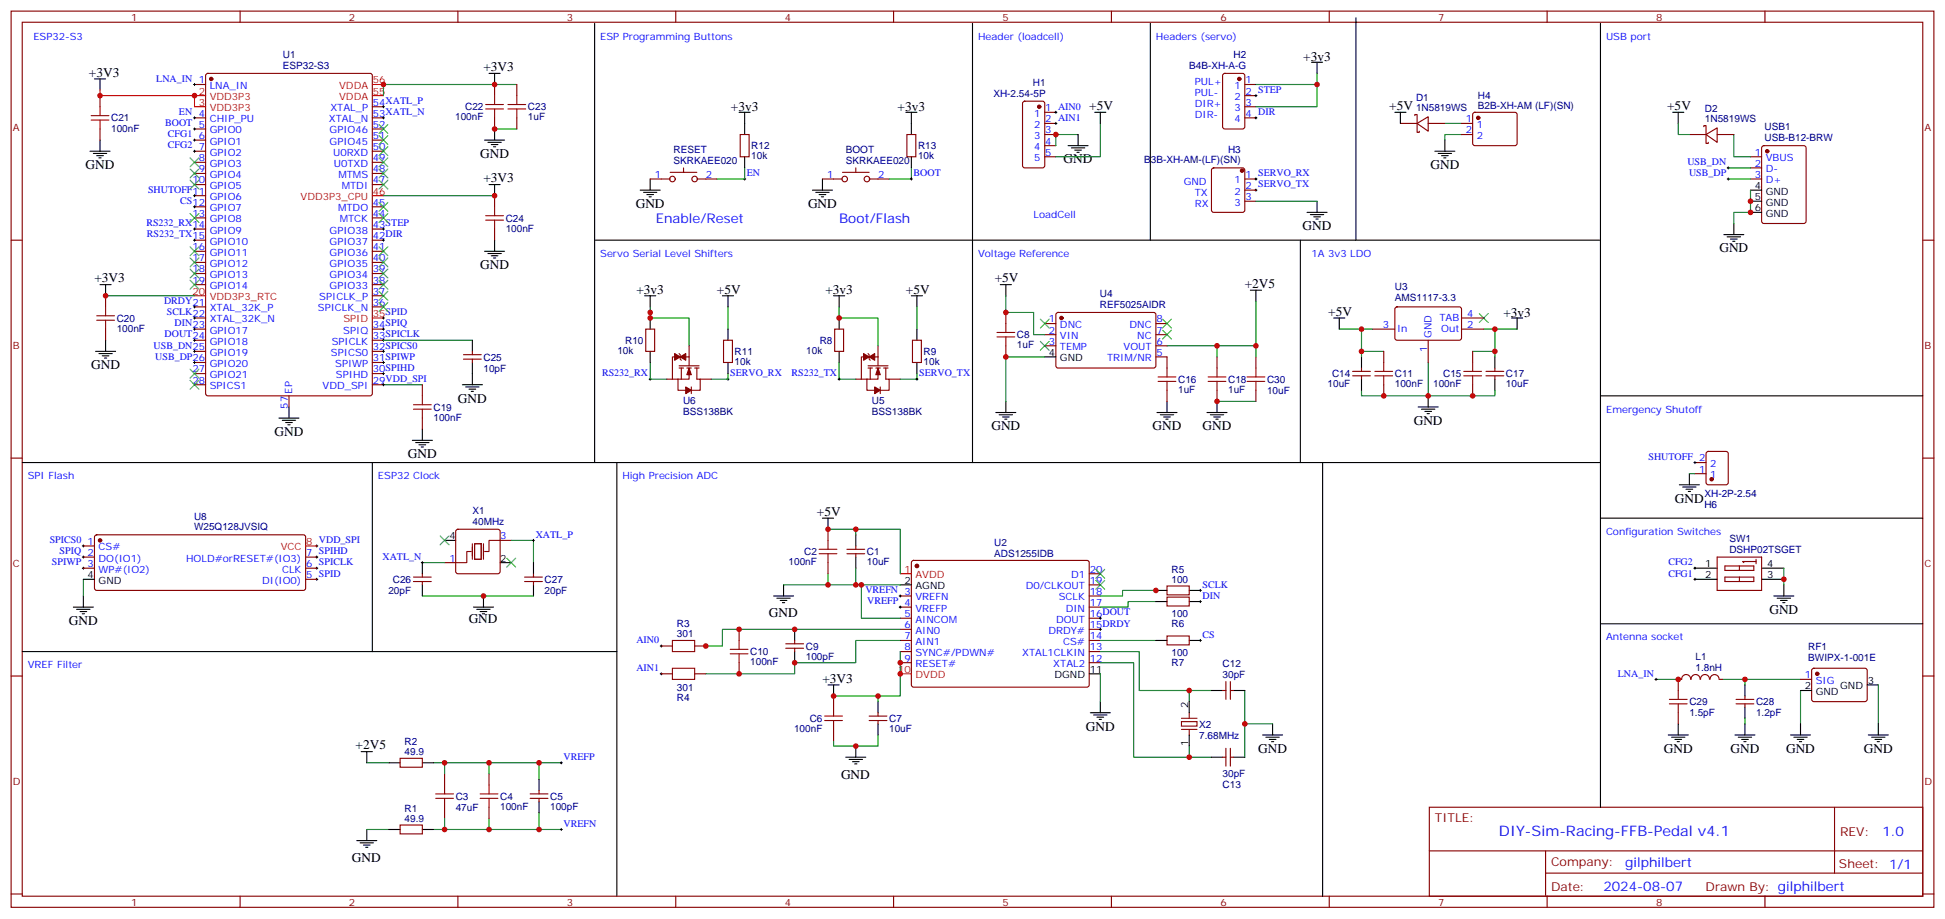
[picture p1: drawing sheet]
<svg xmlns="http://www.w3.org/2000/svg" width="617mm" height="292mm" viewBox="0 0 617 292" stroke-linecap="round" stroke-linejoin="round" font-family="sans-serif">
<g fill="none" stroke="#870000" stroke-width=".35">
<path d="M3.5 3.5h610.3v284.4h-610.3zM7.1 7.1h603.2v277.2h-603.2zM76.2 3.5v3.6M145.3 3.5v3.6M214.5 3.5v3.6M283.6 3.5v3.6M352.8 3.5v3.6M421.9 3.5v3.6M491.1 3.5v3.6M560.2 3.5v3.6M31.7 30.3v3.6M61.7 26.8h3.6"/>
<path d="M61.7 37.4h3.6M65.5 23.5l.5-.2h51.5l.6 .4 .1 101.2-.5 .6-51.7 .1-.7-.5v-101.1zM118.2 37.4h3.5M118.2 33.9h3.5M157 26.8v3.5M157 37.4v3.5M164 26.8v3.5M164 37.4v3.5M324.8 32.3l.5-.2h5.6l.7 .4v20.1l-.5 .6-5.8 .1-.7-.5v-20zM331.6 35.6h3.5M331.6 39.2h3.5M388.3 23.5l.5-.2h5.6l.7 .4v16.5l-.5 .7h-5.8l-.7-.4v-16.5z"/>
<path d="M395.1 26.8h3.5M395.1 37.4h3.5M395.1 33.9h3.5M395.1 30.3h3.5M444.5 39.2h5.3M449.1 36.7v-.4h.7v2.9M449.8 39.2l3.5-2.2v4.6zM449.8 39.2v2.8h.7v-.4M453.3 39.2h5.3M463.9 39.2h3.5M467.7 35.8l.4-.2h12.7l.5 .2 .2 .5v9.5l-.7 .4-12.9-.1-.5-.6v-9.2zM31.7 40.9v3.6"/>
<path d="M61.7 40.9h3.6M61.7 44.5h3.6M61.7 48h3.6M61.7 51.5h3.6M61.7 55h3.6M61.7 58.6h3.6M118.2 40.9h3.5M118.2 44.5h3.5M118.2 48h3.5M118.2 51.5h3.5M118.2 55h3.5M118.2 58.6h3.5"/>
<path d="M206.4 56.8h6.3M212.7 54.7h8.5M217 53.3v1.4M221.2 56.8h6.3M234.9 42.7h2.9v7h-2.9zM261.1 56.8h6.3M267.4 54.7h8.5M271.6 53.3v1.4M275.9 56.8h6.3M287.9 42.7h2.8v7h-2.8zM331.6 42.7h3.5M331.6 46.2h3.5"/>
<path d="M331.6 49.7h3.5M384.8 53.5l.4-.2h9.2l.5 .2 .2 .5v12.7l-.2 .5-.5 .2h-9.2l-.5-.3-.2-.4v-12.7zM395.1 56.8h3.5M463.9 42.7h3.5M536.2 42.7h5.3M540.8 40.2v-.3h.7v2.8M541.5 42.7l3.5-2.1v4.6zM541.5 42.7v2.8h.7v-.3M545 42.7h5.3M555.6 56.8h3.6M555.6 49.7h3.6M555.6 53.3h3.6"/>
<path d="M559.4 46.4l.5-.2h12.7l.6 .4 .1 23.6-.5 .7h-12.9l-.7-.5v-23.5zM3.5 76.2h3.6M61.7 76.2h3.6M61.7 62.1h3.6M61.7 65.6h3.6M61.7 69.1h3.6M61.7 72.7h3.6M61.7 79.7h3.6M118.2 76.2h3.5M118.2 65.6h3.5M118.2 69.1h3.5M118.2 72.7h3.5"/>
<path d="M118.2 79.7h3.5M157 62.1v3.5M157 72.7v3.5M395.1 60.3h3.5M395.1 63.9h3.5M610.3 76.2h3.5M33.5 93.8v3.6M61.7 83.3h3.6M61.7 86.8h3.6M61.7 90.3h3.6M61.7 97.4h3.6M118.2 83.3h3.5"/>
<path d="M118.2 86.8h3.5M118.2 90.3h3.5M118.2 97.4h3.5M118.2 93.8h3.5M319.3 99.1v3.6M335.4 99.3l.4-.2 30.7 .1 .4 .6-.1 16.5-.6 .5-30.6-.1-.5-.6v-16.3zM443 97.6l.4-.2h20.1l.4 .7-.1 9.4-.6 .5-20-.1-.5-.7v-9.1zM33.5 104.4v3.6M61.7 104.4h3.6M61.7 100.9h3.6M61.7 108h3.6M61.7 111.5h3.6"/>
<path d="M61.7 115h3.6M61.7 118.5h3.6M118.2 104.4h3.5M118.2 108h3.5M118.2 111.5h3.5M118.2 115h3.5M118.2 118.5h3.5M147.1 113.9h5.7M147.1 112.5h5.7M149.9 111.5v1M149.9 113.9v1.1M205 104.4h2.8v7.1h-2.8z"/>
<path d="M215.5 112.2l.4 .3v1.4l.4 .4M215.5 116.1h6.4M215.5 116.8h1.5M216.3 116.8v3.5M218 116.8h1.4M218.7 113.2h-5.3v7.1M218.7 116.8v3.5h-3.5M218.7 109.7v6.4M220.5 116.8h1.4M221.2 116.8v3.5h1v3.5h-3.5M229.7 108h2.8v7h-2.8zM264.9 104.4h2.9v7.1h-2.9z"/>
<path d="M275.5 112.2l.4 .3v1.4l.3 .4M275.5 116.1h6.4M275.5 116.8h1.4M276.2 116.8v3.5M278 116.8h1.4M278.7 113.2h-5.3v7.1M278.7 116.8v3.5h-3.5M278.7 109.7v6.4M280.5 116.8h1.4M281.2 116.8v3.5h1v3.5h-3.5M289.6 108h2.9v7h-2.9zM319.3 109.7v3.5"/>
<path d="M331.6 102.7h3.5M331.6 106.2h3.5M331.6 109.7h3.5M366.9 102.7h3.5M366.9 106.2h3.5M366.9 109.7h3.5M366.9 113.2h3.5v3.6M386.3 113.2v3.6M398.6 113.2v3.6M429.3 119.2h5.7M429.3 117.8h5.7M432.2 116.8v1"/>
<path d="M432.2 119.2v1.1M435.7 104.4h7M439.2 111.5v3.5M453.3 108v7M463.9 104.4h7.1M463.9 100.9h7.1M467.4 111.5v3.5M471.7 119.2h5.6M471.7 117.8h5.6M474.5 116.8v1M474.5 119.2v1.1M61.7 122.1h3.6"/>
<path d="M91.7 125.6v3.5M118.2 122.1h3.5M134.1 122.1v3.5M134.1 132.6v3.6M211.7 120.3h3.5M215.2 120.3v3.5h2.8M219.4 122.8v2.1M222.2 120.3h3.6M271.6 120.3h3.6M275.2 120.3v3.5h2.8M279.4 122.8v2.1M282.2 120.3h3.6"/>
<path d="M370.4 123.8v3.6M386.3 123.8v3.6M398.6 123.8v3.6M439.2 122.1v3.5M467.4 122.1v3.5M3.5 145.3h3.6M538 150.3h3.5M538 146.8h3.5M541.7 143.4l.5-.2h5.7l.6 .5 .1 9.4-.5 .7h-5.9l-.6-.5-.1-9.4zM610.3 145.3h3.5M26.5 176.7h3.5M26.5 173.2h3.5"/>
<path d="M30.2 169.9l.5-.2h65.9l.4 .7-.1 16.5-.6 .4h-65.9l-.4-.7v-16.2zM97 176.7h3.5M141.1 178.5h3.5M144.9 168.1l.4-.2h12.7l.5 .2 .2 .5v12.7l-.2 .5-.5 .2h-12.7l-.5-.2-.2-.5v-12.7zM158.7 171.4h3.6M262.8 167.9v3.5M262.8 178.5v3.5M268.8 175.7h5.7M268.8 174.3h5.7M271.6 173.2v1.1M271.6 175.7v1M289.5 178l.5-.2h55l.5 .2 .2 .5v39.1l-.7 .4h-55.3l-.4-.7v-38.8z"/>
<path d="M545 176.7h14.2v10.6h-14.2zM547.5 179.6h9.2v1.4h-9.2zM552.1 179.6v1.4M557.4 178.2h-4.2l.3 .3M557.4 177.4v1.5M26.5 180.3h3.5M97 180.3h3.5M97 183.8h3.5M131.2 184.5h5.7M131.2 183.1h5.7M134.1 182v1.1M134.1 184.5v1.1"/>
<path d="M166.5 184.5h5.7M166.5 183.1h5.7M169.3 182v1.1M169.3 184.5v1.1M234.6 199.7v3.5M285.8 189.1h3.5M285.8 192.6h3.5M285.8 196.1h3.5M285.8 199.7h3.5M345.7 189.1h3.5M345.7 192.6h3.5M345.7 196.1h3.5"/>
<path d="M345.7 199.7h3.5M345.7 185.6h3.5M345.7 182h3.5M370.4 185.9h7.1v2.8h-7.1zM370.4 189.4h7.1v2.9h-7.1zM547.5 183.1h9.2v1.4h-9.2zM552.1 183.1v1.4M3.5 214.5h3.6M209.9 205h3.5M209.9 213.8h3.5M220.5 205h3.5M220.5 213.8h3.5"/>
<path d="M234.6 210.3v3.5M249.4 204.3h5.7M249.4 205.7h5.7M252.2 203.2v1.1M252.2 205.7v1M285.8 203.2h3.5M285.8 206.7h3.5M285.8 210.3h3.5M345.7 203.2h3.5M345.7 206.7h3.5M345.7 210.3h3.5M370.4 201.8h7.1v2.8h-7.1z"/>
<path d="M388.1 219.1h1M389.1 216.3v5.6M390.5 216.3v5.6M390.5 219.1h1.1M533.8 215.5h-1.1v3.6M533.8 215.5a1.41 1.41 0 0 1 1.4-1.5 1.41 1.41 0 0 1 1.4 1.5M536.8 215.5a1.41 1.41 0 0 1 1.4-1.5 1.41 1.41 0 0 1 1.4 1.5M539.8 215.5a1.41 1.41 0 0 1 1.4-1.5 1.41 1.41 0 0 1 1.4 1.5M542.8 215.5a1.41 1.41 0 0 1 1.4-1.5 1.41 1.41 0 0 1 1.4 1.5M545.7 215.5h1.1M571.5 215.5h3.5M575.3 212.2l.4-.2 16.5 .1 .5 .6-.1 9.5-.6 .4-16.5-.1-.5-.6v-9.2z"/>
<path d="M610.3 214.5h3.5M264.6 220.8v3.6M264.6 231.4v3.5M275.9 228.6h5.6M275.9 227.2h5.6M278.7 226.1v1.1M278.7 228.6v1.1M375 229h4.9v1.4h-4.9zM389.1 237.4v5.7M390.5 237.4v5.7M532.7 226.1v3.6M551 223.3h5.7"/>
<path d="M551 221.9h5.7M553.9 220.8v1.1M553.9 223.3v1.1M127 240.6h7.1v2.8h-7.1zM141.1 245.5v3.6M141.1 256.1v3.5M155.2 245.5v3.6M155.2 256.1v3.5M168.3 251.9h5.6M168.3 253.3h5.6M171.1 250.8v1.1M171.1 253.3v1.1"/>
<path d="M388.1 240.2h1M390.5 240.2h1.1M453.7 256.1h156.6v28.2h-156.6zM582.3 256.1v20.9M127 261.8h7.1v2.8h-7.1zM453.7 270h156.5M490.6 277h119.6M490.6 270v14.1M3.5 283.6h3.6M76.2 284.3v3.6M145.3 284.3v3.6M214.5 284.3v3.6"/>
<path d="M283.6 284.3v3.6M352.8 284.3v3.6M421.9 284.3v3.6M491.1 284.3v3.6M560.2 284.3v3.6M610.3 283.6h3.5"/>
<circle cx="213.4" cy="56.8" r=".88"/>
<circle cx="220.5" cy="56.8" r=".88"/>
<circle cx="268.1" cy="56.8" r=".88"/>
<circle cx="275.2" cy="56.8" r=".88"/>
</g>
<g fill="#870000" stroke="#870000" stroke-width=".35">
<path d="M275.9 113.2l1.7-1v2.1z"/>
<path d="M274.1 112.2l1.8 1-1.8 1.1z"/>
<path d="M278.7 116.8l.7 2.1h-1.4z"/>
<path d="M277.6 122.8l1.8 1-1.8 1.1z"/>
<path d="M215.9 113.2l1.8-1v2.1z"/>
<path d="M214.1 112.2l1.8 1-1.8 1.1z"/>
<path d="M218.7 116.8l.7 2.1h-1.4z"/>
<path d="M217.7 122.8l1.7 1-1.7 1.1z"/>
<circle cx="291" cy="179.6" r=".53"/>
<circle cx="543.3" cy="152" r=".53"/>
<circle cx="329.8" cy="33.9" r=".53"/>
<circle cx="67" cy="25" r=".53"/>
<circle cx="576.8" cy="213.8" r=".53"/>
<circle cx="393.3" cy="25" r=".53"/>
<circle cx="394.2" cy="54.2" r=".53"/>
<circle cx="560.9" cy="48" r=".53"/>
<circle cx="336.9" cy="100.9" r=".53"/>
<circle cx="31.7" cy="171.5" r=".53"/>
<circle cx="469.2" cy="37.4" r=".53"/>
</g>
<path d="M31.7 28.6v1.7h30v3.6h3.6M61.7 30.3h3.6M118.2 30.3h3.5M118.2 26.8h3.5M118.2 62.1h3.5M61.7 93.8h3.6M118.2 100.9h3.5M97 173.2h3.5M285.8 182h3.5M285.8 213.8h3.5" fill="none" stroke="#f00" stroke-width=".35"/>
<g fill="none" stroke="#000" stroke-width=".35">
<path d="M188.7 7.4v139.4h-181.6M308.7 7.4v139.4M365.1 7.4v68.8M416.3 19.8h3.5M418 19.8v3.5M430.4 5.6v70.6M508 7.4v139.4h-319.3M30 25h3.5M31.7 25v3.6M155.2 23.3h3.5M157 23.3v3.5M234.6 35.6h3.5"/>
<path d="M236.4 35.6v7.1M287.5 35.6h3.5M289.3 35.6v7.1M347.5 35.6h3.5M349.2 35.6v3.6M442.7 35.6h3.6M444.5 35.6v3.6M530.9 35.6h3.6M532.7 35.6v3.6M28.6 48h6.3M29.6 48.7h4.3M30.7 49.4h2.1"/>
<path d="M31.4 50.1h.7M31.7 44.5v3.5M153.8 44.5h6.4M154.9 45.2h4.2M155.2 58.6h3.5M155.9 45.9h2.1M156.6 46.6h.7M157 40.9v3.6M157 58.6v3.5M206.4 56.8v3.5M236.4 49.7v3.6M261.1 56.8v3.5"/>
<path d="M289.3 49.7v3.6M339 46.2h6.4M340.1 46.9h4.2M341.1 47.6h2.2M341.8 48.3h.7M342.2 42.7v3.5M455.4 48h6.4M456.5 48.7h4.2M457.6 49.4h2.1M458.3 50.1h.7M458.6 44.5v3.5M153.8 79.7h6.4"/>
<path d="M157 76.2v3.5M188.7 76.2h319.3M203.2 60.3h6.3M204.3 61h4.2M205.3 61.7h2.1M206 62.4h.7M257.9 60.3h6.3M258.9 61h4.3M260 61.7h2.1M260.7 62.4h.7M412.7 76.2v70.6M414.9 67.4h6.3"/>
<path d="M415.9 68.1h4.3M417 68.8h2.1M417.7 69.5h.7M418 63.9v3.5M547.2 74.4h6.3M548.2 75.1h4.2M549.3 75.8h2.1M550 76.6h.7M550.3 70.9v3.5M555.6 60.3h3.6M555.6 67.4h3.6M555.6 63.9h3.6"/>
<path d="M31.7 90.3h3.6M33.5 90.3v3.5M154.9 80.4h4.2M155.9 81.1h2.1M156.6 81.8h.7M204.6 93.8h3.5M206.4 93.8v3.6M229.3 93.8h3.5M231.1 93.8v3.6M264.6 93.8h3.5M266.3 93.8v3.6M289.3 93.8h3.5"/>
<path d="M291 93.8v3.6M317.5 90.3h3.5M319.3 90.3v3.5M396.9 92.1h3.5M398.6 92.1v3.5M30.3 111.5h6.4M31.4 112.2h4.2M32.5 112.9h2.1M33.2 113.6h.7M33.5 108v3.5M149.9 108v3.5M149.9 115v7.1"/>
<path d="M206.4 100.9v3.5M206.4 111.5v3.5M231.1 104.4v3.6M231.1 115v3.5M266.3 100.9v3.5M266.3 111.5v3.5M291 104.4v3.6M291 115v3.5M331.6 113.2h3.5M423.3 100.9h3.6M425.1 100.9v3.5M432.2 113.2v3.6"/>
<path d="M474.5 113.2v3.6M479.8 100.9h3.5M481.5 100.9v3.5M88.5 132.6h6.4M89.6 133.3h4.2M90.7 134.1h2.1M91.4 134.8h.7M91.7 129.1v3.5M130.9 139.7h6.3M134.1 136.2v3.5M146.8 122.1h6.3M147.8 122.8h4.2"/>
<path d="M148.9 123.5h2.1M149.6 124.2h.7M316.1 130.9h6.3M317.1 131.6h4.3M318.2 132.3h2.1M318.9 133h.7M319.3 127.4v3.5M367.2 130.9h6.4M368.3 131.6h4.2M369.4 132.3h2.1M370.1 133h.7M370.4 127.4v3.5"/>
<path d="M383.1 130.9h6.4M384.2 131.6h4.2M385.2 132.3h2.1M385.9 133h.7M386.3 127.4v3.5M432.2 120.3v3.5M450.1 129.1h6.4M451.2 129.8h4.2M452.3 130.5h2.1M453 131.2h.7M453.3 125.6v3.5M474.5 120.3v3.5"/>
<path d="M508 125.6h102.3M118.2 146.8v59.9M131.9 140.4h4.3M133 141.1h2.1M133.7 141.8h.7M195.8 146.8v137.5M419.8 146.8v137.5M508 146.8v109.3M533 153.8h6.4M534.1 154.5h4.2M535.2 155.2h2.1M535.9 155.9h.7"/>
<path d="M536.2 150.3v3.5M134.1 178.5v3.5M141.1 171.4h3.5M158.7 178.5h3.6M169.3 178.5v3.5M261.1 164.4h3.5M262.8 164.4v3.5M271.6 169.7v3.5M271.6 176.7v3.6M508 164.4h102.3M23.3 192.6h6.3M24.3 193.3h4.3"/>
<path d="M25.4 194h2.1M26.1 194.7h.7M26.5 183.8h3.5M26.5 189.1v3.5M134.1 185.6v3.5M150.3 192.6h6.3M151.3 193.3h4.3M152.4 194h2.1M153.1 194.7h.7M153.5 189.1v3.5M169.3 185.6v3.5M245.5 189.1h6.4"/>
<path d="M246.6 189.8h4.2M247.6 190.5h2.2M248.4 191.2h.7M248.7 185.6v3.5M252.2 199.7v3.5M285.8 185.6h3.5M366.9 187.3h3.5M366.9 190.9h3.5M377.5 187.3h3.5M377.5 190.9h3.5M508 197.9h102.3M538 180.3h7"/>
<path d="M538 183.8h7M559.2 180.3h7M559.2 183.8h7M563 189.1h6.4M564.1 189.8h4.2M565.1 190.5h2.2M565.9 191.2h.7M566.2 185.6v3.5M7.1 206.7h188.7M252.2 206.7v3.6M262.8 217.3h3.5M264.6 217.3v3.5"/>
<path d="M345.7 213.8h3.5M366.9 203.2h3.5M377.5 203.2h3.5M384.5 219.1h3.6M391.6 219.1h3.5M553.9 217.3v3.5M571.5 219.1h3.5M592.7 217.3h3.5M114.7 238.5h3.5M116.4 238.5v3.5M271.6 236.7v3.5M278.7 222.6v3.5"/>
<path d="M278.7 229.7v3.5M346.1 226.1h6.3M347.1 226.8h4.3M348.2 227.5h2.1M348.9 228.2h.7M349.2 222.6v3.5M377.5 222.6v3.5M377.5 233.2v3.5M400.8 233.2h6.3M401.8 233.9h4.2M402.9 234.6h2.1M403.6 235.3h.7"/>
<path d="M403.9 229.7v3.5M529.5 233.2h6.4M530.6 233.9h4.2M531.6 234.6h2.2M532.3 235.3h.7M532.7 229.7v3.5M550.7 233.2h6.3M551.7 233.9h4.3M552.8 234.6h2.1M553.5 235.3h.7M553.9 224.4v3.5M553.9 229.7v3.5"/>
<path d="M568.3 233.2h6.4M569.4 233.9h4.2M570.4 234.6h2.2M571.1 235.3h.8M571.5 229.7v3.5M593 233.2h6.4M594.1 233.9h4.2M595.1 234.6h2.2M595.8 235.3h.7M596.2 229.7v3.5M123.5 242h3.5M134.1 242h3.5"/>
<path d="M171.1 247.3v3.5M171.1 254.4v3.5M268.5 240.2h6.3M269.5 240.9h4.3M270.6 241.7h2.1M271.3 242.4h.7M384.5 240.2h3.6M391.6 240.2h3.5M113.2 266.7h6.4M114.3 267.4h4.2M115.4 268.1h2.1M116.1 268.8h.7"/>
<path d="M116.4 263.2v3.5M123.5 263.2h3.5M134.1 263.2h3.5"/>
</g>
<g fill="none" stroke="#008700" stroke-width=".35">
<path d="M164 26.8h-42.3v3.5M349.2 39.2v10.5h-14.1M418 26.8v7.1h-19.4M418 23.3v3.5h-19.4M458.6 39.2h5.3M532.7 39.2v3.5h3.5M157 40.9h7M236.4 53.3v3.5h-8.9M289.3 53.3v3.5h-7.1M342.2 42.7h-7.1v3.5M463.9 42.7h-5.3v1.8M548.6 53.3h7"/>
<path d="M548.6 56.8h7M550.3 42.7v7h5.3M121.7 62.1h35.3M398.6 63.9h19.4M555.6 60.3v7.1h-5.3v3.5M33.5 93.8h28.2M206.4 97.4v3.5h12.3v8.8M231.1 97.4v7M266.3 97.4v3.5h12.4v8.8M291 97.4v7M319.3 93.8v5.3h8.8v7.1h3.5M398.6 95.6v14.1h-28.2"/>
<path d="M121.7 108h28.2M206.4 115v5.3h5.3M231.1 118.5v1.8h-5.3M266.3 115v5.3h5.3M291 118.5v1.8h-5.2M331.6 113.2h-12.3v14.2M386.3 109.7v3.5M398.6 109.7v3.5M425.1 104.4h7.1M432.2 111.5v1.7M435.7 104.4h-3.5v7.1h7M453.3 115v10.6h21.2v-1.8"/>
<path d="M471 104.4h3.5v7.1h-7.1M474.5 104.4h7M474.5 111.5v1.7M121.7 122.1h12.4M386.3 127.4h12.3M432.2 123.8v1.8h21.1M536.2 150.3h1.8M134.1 178.5h7M162.3 171.4h7v7.1M262.8 167.9h23v14.1M271.6 167.9v1.8M26.5 183.8v5.3"/>
<path d="M134.1 189.1h35.2M248.7 185.6h37.1M262.8 182v3.6M271.6 180.3v5.3M273.4 185.6v10.5h12.4M285.8 199.7h-56.5v5.3h-5.3M366.9 190.9h-8.8v1.7h-8.9M366.9 187.3h-10.6v1.8h-7.1M566.2 180.3v5.3M285.8 206.7v14.1h-21.2M285.8 203.2h-14.2v7.1h-19.4v3.5h-28.2M349.2 206.7h12.4v12.4h22.9"/>
<path d="M349.2 210.3h10.6v29.9h24.7M349.2 213.8v8.8M349.2 203.2h17.7M377.5 219.1v3.5M395.1 219.1v21.1M525.6 215.5h7.1M546.8 215.5h24.7M553.9 215.5v1.8M571.5 219.1v10.6M596.2 217.3v12.4M278.7 233.2v3.5h-14.1v-1.8M278.7 220.8v1.8"/>
<path d="M377.5 236.7v3.5M395.1 229.7h8.8M553.9 227.9v1.8M116.4 242h7.1M137.6 242h40.6M141.1 242v3.5M141.1 259.6v3.6M155.2 242v3.5M155.2 259.6v3.6M171.1 242v5.3M171.1 257.9v5.3M116.4 263.2h7.1"/>
<path d="M137.6 263.2h40.6"/>
</g>
<g fill="none" stroke="#000" stroke-width=".32">
<path d="M61.4 37.4h.7M61.4 26.8h.7M61.7 26.5v.7M61.7 37v.7M121.4 37.4h.7M121.4 33.9h.7M121.7 33.5v.7M121.7 37v.7M334.8 35.6h.7M334.8 39.2h.7M335.1 35.3v.7M335.1 38.8v.7"/>
<path d="M398.3 37.4h.7M398.3 30.3h.7M398.6 30v.7M398.6 37v.7M61.4 40.9h.7M61.4 44.5h.7M61.4 48h.7M61.7 40.6v.7M61.7 44.1v.7M61.7 47.6v.7M236 56.8h.7M236.4 56.4v.8"/>
<path d="M288.9 56.8h.7M289.3 56.4v.8M398.3 56.8h.7M398.6 56.4v.8M398.6 60v.7M548.2 56.8h.7M548.2 53.3h.7M548.6 52.9v.7M548.6 56.4v.8M61.4 62.1h.7M61.4 65.6h.7M61.4 72.7h.7"/>
<path d="M61.4 76.2h.7M61.7 61.7v.7M61.7 65.3v.7M61.7 72.3v.7M61.7 75.8v.8M121.4 72.7h.7M121.4 76.2h.7M121.7 72.3v.7M121.7 75.8v.8M398.3 60.3h.7M61.4 97.4h.7M61.7 97v.7"/>
<path d="M61.4 100.9h.7M61.4 104.4h.7M61.4 108h.7M61.4 111.5h.7M61.4 115h.7M61.7 100.5v.7M61.7 104.1v.7M61.7 107.6v.7M61.7 111.1v.7M61.7 114.7v.7M121.4 100.9h.7M121.4 104.4h.7"/>
<path d="M121.4 108h.7M121.4 111.5h.7M121.4 115h.7M121.4 118.5h.7M121.7 100.5v.7M121.7 104.1v.7M121.7 107.6v.7M121.7 111.1v.7M121.7 114.7v.7M121.7 118.2v.7M206.4 119.9v.8M231.1 119.9v.8"/>
<path d="M266.3 119.9v.8M291 119.9v.8M121.4 122.1h.7M121.7 121.7v.7M206 120.3h.7M230.7 120.3h.7M266 120.3h.7M290.7 120.3h.7M537.6 146.8h.7M538 146.4v.7M26.1 173.2h.7M26.1 176.7h.7"/>
<path d="M26.5 172.9v.7M26.5 176.4v.7M26.5 179.9v.7M100.2 173.2h.7M100.2 176.7h.7M100.5 172.9v.7M100.5 176.4v.7M100.5 179.9v.7M133.7 178.5h.7M134.1 178.2v.7M169 171.4h.7M169.3 171.1v.7"/>
<path d="M538 179.9v.7M26.1 180.3h.7M100.2 183.8h.7M100.2 180.3h.7M100.5 183.4v.8M285.4 189.1h.7M285.4 192.6h.7M285.8 188.7v.7M285.8 192.3v.7M348.9 196.1h.7M348.9 199.7h.7M349.2 195.8v.7"/>
<path d="M349.2 199.3v.7M380.6 187.3h.8M380.6 190.9h.8M381 187v.7M381 190.5v.7M537.6 183.8h.7M537.6 180.3h.7M538 183.4v.8M209.5 205h.8M209.5 213.8h.8M209.9 204.6v.7M209.9 213.4v.7"/>
<path d="M380.6 203.2h.8M381 202.8v.8M525.3 215.5h.7M525.6 215.2v.7M177.8 242h.7M178.2 241.7v.7M177.8 263.2h.7M178.2 262.8v.7"/>
</g>
<g fill="none" stroke="#3c3" stroke-width=".35">
<path d="M120.3 39.5l2.8 2.8M123.1 39.5l-2.8 2.8M60.3 50.1l2.8 2.8M60.3 53.6l2.8 2.8M60.3 57.2l2.8 2.8M63.1 50.1l-2.8 2.8M63.1 53.6l-2.8 2.8M63.1 57.2l-2.8 2.8M120.3 43l2.8 2.9M120.3 53.6l2.8 2.8M120.3 57.2l2.8 2.8M120.3 50.1l2.8 2.8"/>
<path d="M120.3 46.6l2.8 2.8M123.1 57.2l-2.8 2.8M123.1 43l-2.8 2.9M123.1 53.6l-2.8 2.8M123.1 50.1l-2.8 2.8M123.1 46.6l-2.8 2.8M60.3 67.7l2.8 2.9M60.3 78.3l2.8 2.8M63.1 67.7l-2.8 2.9M63.1 78.3l-2.8 2.8M120.3 64.2l2.8 2.8M120.3 67.7l2.8 2.9"/>
<path d="M120.3 78.3l2.8 2.8M123.1 64.2l-2.8 2.8M123.1 67.7l-2.8 2.9M123.1 78.3l-2.8 2.8M60.3 81.8l2.8 2.9M60.3 85.4l2.8 2.8M60.3 88.9l2.8 2.8M63.1 81.8l-2.8 2.9M63.1 85.4l-2.8 2.8M63.1 88.9l-2.8 2.8M120.3 81.8l2.8 2.9M120.3 85.4l2.8 2.8"/>
<path d="M120.3 88.9l2.8 2.8M120.3 92.4l2.8 2.8M120.3 96l2.8 2.8M123.1 81.8l-2.8 2.9M123.1 85.4l-2.8 2.8M123.1 88.9l-2.8 2.8M123.1 92.4l-2.8 2.8M123.1 96l-2.8 2.8M469.5 99.5l2.9 2.8M472.4 99.5l-2.9 2.8M60.3 117.1l2.8 2.8M63.1 117.1l-2.8 2.8"/>
<path d="M330.2 101.2l2.8 2.9M330.2 108.3l2.8 2.8M333 101.2l-2.8 2.9M333 108.3l-2.8 2.8M369 104.8l2.8 2.8M369 101.2l2.8 2.9M371.8 104.8l-2.8 2.8M371.8 101.2l-2.8 2.9M60.3 120.7l2.8 2.8M63.1 120.7l-2.8 2.8M139.7 170l2.8 2.9M142.5 170l-2.8 2.9"/>
<path d="M160.9 177.1l2.8 2.8M163.7 177.1l-2.8 2.8M347.8 180.6l2.9 2.8M347.8 184.2l2.9 2.8M350.7 180.6l-2.9 2.8M350.7 184.2l-2.9 2.8"/>
</g>
<g fill="none" stroke="#a10000" stroke-width=".35">
<path d="M28.9 36.7h5.7M28.9 38.1h5.7M31.7 33.9v2.8M31.7 38.1v2.8M154.2 33.2h5.6M154.2 34.6h5.6M157 30.3v2.9M157 34.6v2.8M161.2 33.2h5.7M161.2 34.6h5.7M164 30.3v2.9M164 34.6v2.8"/>
<path d="M154.2 68.4h5.6M154.2 69.9h5.6M157 65.6v2.8M157 69.9v2.8M33.5 97.4v2.8M30.7 100.2h5.6M30.7 101.6h5.6M33.5 101.6v2.8M316.4 106.9h5.7M316.4 105.5h5.7M319.3 102.7v2.8M319.3 106.9v2.8"/>
<path d="M367.6 119.6h5.6M370.4 116.8v2.8M383.5 119.6h5.6M386.3 116.8v2.8M395.8 119.6h5.7M398.6 116.8v2.8M436.4 117.8h5.6M436.4 119.2h5.6M439.2 115v2.8M439.2 119.2v2.9M464.6 117.8h5.7M464.6 119.2h5.7"/>
<path d="M467.4 115v2.8M467.4 119.2v2.9M131.2 128.4h5.7M131.2 129.8h5.7M134.1 125.6v2.8M134.1 129.8v2.8M367.6 121h5.6M370.4 121v2.8M383.5 121h5.6M386.3 121v2.8M395.8 121h5.7M398.6 121v2.8"/>
<path d="M260 174.3h5.6M260 175.7h5.6M262.8 171.4v2.9M262.8 175.7v2.8M213.4 203.2h7.1v3.5h-7.1zM213.4 212h7.1v3.5h-7.1zM231.8 206h5.6M231.8 207.4h5.6M234.6 203.2v2.8M234.6 207.4v2.9M532.7 219.1v2.8M261.8 227.2h5.6"/>
<path d="M261.8 228.6h5.6M264.6 224.4v2.8M264.6 228.6v2.8M529.9 223.3h5.6M529.9 221.9h5.6M532.7 223.3v2.8M138.3 253.3h5.6M138.3 251.9h5.6M141.1 249.1v2.8M141.1 253.3v2.8M152.4 253.3h5.6M152.4 251.9h5.6"/>
<path d="M155.2 249.1v2.8M155.2 253.3v2.8"/>
</g>
<path d="M375 227.9h4.9M375 231.4h4.9M377.5 226.1v1.8M377.5 231.4v1.8" fill="none" stroke="#871200" stroke-width=".35"/>
<path d="M149.6 175h-1.4v3.5h-3.6M149.9 172.5v4.9M150.6 172.5h2.2v4.9h-2.2zM153.5 172.5v4.9M158.7 171.4h-3.5v3.6h-1.4" fill="none" stroke="#870012" stroke-width=".35"/>
<g fill="#c00">
<circle cx="285.8" cy="210.3" r=".88"/>
<circle cx="285.8" cy="213.8" r=".88"/>
<circle cx="271.6" cy="236.7" r=".88"/>
<circle cx="432.2" cy="104.4" r=".88"/>
<circle cx="474.5" cy="104.4" r=".88"/>
<circle cx="377.5" cy="219.1" r=".88"/>
<circle cx="377.5" cy="240.2" r=".88"/>
<circle cx="171.1" cy="242" r=".88"/>
<circle cx="155.2" cy="242" r=".88"/>
<circle cx="141.1" cy="242" r=".88"/>
<circle cx="141.1" cy="263.2" r=".88"/>
<circle cx="155.2" cy="263.2" r=".88"/>
<circle cx="171.1" cy="263.2" r=".88"/>
<circle cx="273.4" cy="185.6" r=".88"/>
<circle cx="335.1" cy="42.7" r=".88"/>
<circle cx="61.7" cy="30.3" r=".88"/>
<circle cx="121.7" cy="26.8" r=".88"/>
<circle cx="157" cy="26.8" r=".88"/>
<circle cx="395.1" cy="229.7" r=".88"/>
<circle cx="157" cy="40.9" r=".88"/>
<circle cx="453.3" cy="125.6" r=".88"/>
<circle cx="153.5" cy="189.1" r=".88"/>
<circle cx="553.9" cy="215.5" r=".88"/>
<circle cx="532.7" cy="215.5" r=".88"/>
<circle cx="418" cy="26.8" r=".88"/>
<circle cx="566.2" cy="183.8" r=".88"/>
<circle cx="555.6" cy="63.9" r=".88"/>
<circle cx="555.6" cy="67.4" r=".88"/>
<circle cx="271.6" cy="185.6" r=".88"/>
<circle cx="262.8" cy="185.6" r=".88"/>
<circle cx="386.3" cy="109.7" r=".88"/>
<circle cx="398.6" cy="109.7" r=".88"/>
<circle cx="206.4" cy="100.9" r=".88"/>
<circle cx="206.4" cy="99.1" r=".88"/>
<circle cx="266.3" cy="100.9" r=".88"/>
<circle cx="366.9" cy="187.3" r=".88"/>
<circle cx="33.5" cy="93.8" r=".88"/>
<circle cx="157" cy="62.1" r=".88"/>
<circle cx="31.8" cy="30.3" r=".88"/>
<circle cx="234.6" cy="199.7" r=".88"/>
<circle cx="234.6" cy="213.8" r=".88"/>
<circle cx="264.6" cy="220.8" r=".88"/>
<circle cx="252.2" cy="199.7" r=".88"/>
<circle cx="252.2" cy="210.3" r=".88"/>
<circle cx="278.7" cy="220.8" r=".88"/>
<circle cx="271.6" cy="167.9" r=".88"/>
<circle cx="474.5" cy="111.5" r=".88"/>
<circle cx="432.2" cy="111.5" r=".88"/>
<circle cx="319.3" cy="113.2" r=".88"/>
<circle cx="319.3" cy="99.1" r=".88"/>
<circle cx="439.2" cy="125.6" r=".88"/>
<circle cx="467.4" cy="125.6" r=".88"/>
<circle cx="386.3" cy="127.4" r=".88"/>
<circle cx="262.8" cy="167.9" r=".88"/>
<circle cx="224" cy="205" r=".88"/>
</g>
<text font-size="4.6" fill="#00f" x="475.8" y="265.1">DIY-Sim-Racing-FFB-Pedal v4.1</text>
<g font-size="4.2">
<text x="153.5" y="22.6">+3V3</text>
<text x="413.7" y="19.3">+3v3</text>
<text x="28.2" y="24.3">+3V3</text>
<text x="232" y="35.2">+3v3</text>
<text x="284.9" y="35.2">+3v3</text>
<text x="345.7" y="34.9">+5V</text>
<text x="441" y="34.9">+5V</text>
<text x="529.2" y="34.9">+5V</text>
<text x="27.2" y="53.6">GND</text>
<text x="152.4" y="50.1">GND</text>
<text x="337.6" y="51.9">GND</text>
<text x="454" y="53.6">GND</text>
<text x="153.5" y="57.9">+3V3</text>
<text x="201.8" y="66">GND</text>
<text x="256.5" y="66">GND</text>
<text x="413.5" y="73">GND</text>
<text x="545.7" y="80.1">GND</text>
<text x="30" y="89.6">+3V3</text>
<text x="152.4" y="85.4">GND</text>
<text x="315.7" y="89.6">+5V</text>
<text x="202" y="93.4">+3v3</text>
<text x="227.5" y="93.1">+5V</text>
<text x="262" y="93.4">+3v3</text>
<text x="287.5" y="93.1">+5V</text>
<text x="395.1" y="91.4">+2V5</text>
<text x="421.6" y="100.2">+5V</text>
<text x="477.2" y="100.5">+3v3</text>
<text x="28.9" y="117.1">GND</text>
<text x="145.3" y="127.7">GND</text>
<text x="314.7" y="136.5">GND</text>
<text x="365.8" y="136.5">GND</text>
<text x="381.7" y="136.5">GND</text>
<text x="448.7" y="134.8">GND</text>
<text x="87.1" y="138.3">GND</text>
<text x="129.5" y="145.3">GND</text>
<text x="531.6" y="159.5">GND</text>
<text x="259.3" y="163.7">+5V</text>
<text x="148.8" y="197.7">GND</text>
<text x="244" y="195.8">GND</text>
<text x="561.6" y="194.7">GND</text>
<text x="21.9" y="198.3">GND</text>
<text x="261.1" y="216.6">+3V3</text>
<text x="344.7" y="231.8">GND</text>
<text x="112.9" y="237.8">+2V5</text>
<text x="399.3" y="238.8">GND</text>
<text x="528.1" y="238.8">GND</text>
<text x="549.3" y="238.8">GND</text>
<text x="566.9" y="238.8">GND</text>
<text x="591.6" y="238.8">GND</text>
<text x="266.9" y="247.1">GND</text>
<text x="111.7" y="273.4">GND</text>
</g>
<g font-size="4.2" fill="#00f">
<text x="208.1" y="70.9">Enable/Reset</text>
<text x="266.3" y="70.9">Boot/Flash</text>
<text x="597.5" y="265.4">1.0</text>
<text x="515.8" y="274.9">gilphilbert</text>
<text x="508.9" y="282.7">2024-08-07</text>
</g>
<g font-size="3.9" fill="#800">
<text x="455.4" y="260.7">TITLE:</text>
<text x="584.1" y="265.4">REV:</text>
<text x="492.3" y="274.9">Company:</text>
<text x="583.7" y="275.5">Sheet: 1/1</text>
<text x="492.3" y="282.6">Date:</text>
<text x="541.4" y="282.7">Drawn By: gilphilbert</text>
</g>
<g font-size="3.2" fill="#800">
<text x="41.6" y="6.5">1</text>
<text x="110.8" y="6.5">2</text>
<text x="179.9" y="6.5">3</text>
<text x="249.1" y="6.5">4</text>
<text x="318.2" y="6.5">5</text>
<text x="387.3" y="6.5">6</text>
<text x="456.5" y="6.5">7</text>
<text x="525.6" y="6.5">8</text>
<text x="4.1" y="41.6">A</text>
<text x="610.8" y="41.6">A</text>
<text x="4.1" y="110.8">B</text>
<text x="610.8" y="110.8">B</text>
<text x="4.1" y="179.9">C</text>
<text x="610.8" y="179.9">C</text>
<text x="4.1" y="249.1">D</text>
<text x="610.8" y="249.1">D</text>
<text x="41.6" y="287.3">1</text>
<text x="110.8" y="287.3">2</text>
<text x="179.9" y="287.3">3</text>
<text x="249.1" y="287.3">4</text>
<text x="318.2" y="287.3">5</text>
<text x="387.3" y="287.3">6</text>
<text x="456.5" y="287.3">7</text>
<text x="525.6" y="287.3">8</text>
</g>
<g font-size="3.2" fill="#00f">
<text x="10.6" y="12.7">ESP32-S3</text>
<text x="190.5" y="12.7">ESP Programming Buttons</text>
<text x="310.4" y="12.7">Header (loadcell)</text>
<text x="366.9" y="12.7">Headers (servo)</text>
<text x="509.8" y="12.7">USB port</text>
<text x="49.6" y="25.9">LNA_IN 1</text>
<text x="66.6" y="28.2">LNA_IN</text>
<text x="379.2" y="26.8">PUL+</text>
<text x="391.8" y="28.2">1</text>
<text x="395.3" y="26.5">1</text>
<text x="395.3" y="30">2 STEP</text>
<text x="104.9" y="35.3">XTAL_P</text>
<text x="118.4" y="33.5">54XATL_P</text>
<text x="331.8" y="35.3">1 AIN0</text>
<text x="379.2" y="30.3">PUL-</text>
<text x="379.2" y="33.9">DIR+</text>
<text x="391.8" y="31.8">2</text>
<text x="391.8" y="35.3">3</text>
<text x="395.3" y="33.5">3</text>
<text x="52.4" y="40">BOOT 5</text>
<text x="56.8" y="36.5">EN 4</text>
<text x="66.6" y="38.8">CHIP_PU</text>
<text x="104.4" y="38.8">XTAL_N</text>
<text x="118.4" y="40.6">52</text>
<text x="118.4" y="37">53XATL_N</text>
<text x="328.3" y="37">1</text>
<text x="328.3" y="40.6">2</text>
<text x="331.8" y="38.8">2 AIN1</text>
<text x="379.2" y="37.4">DIR-</text>
<text x="391.8" y="38.8">4</text>
<text x="395.3" y="37">4 DIR</text>
<text x="465.2" y="38.8">1</text>
<text x="468.7" y="40.6">1</text>
<text x="53.3" y="43.6">CFG1</text>
<text x="53.3" y="47.1">CFG2</text>
<text x="63.1" y="44.1">6</text>
<text x="63.1" y="47.6">7</text>
<text x="66.6" y="42.3">GPIO0</text>
<text x="66.6" y="45.9">GPIO1</text>
<text x="104.6" y="45.9">GPIO45</text>
<text x="104.6" y="42.3">GPIO46</text>
<text x="118.4" y="47.6">50</text>
<text x="118.4" y="44.1">51</text>
<text x="328.3" y="44.1">3</text>
<text x="328.3" y="47.6">4</text>
<text x="331.8" y="42.3">3</text>
<text x="331.8" y="45.9">4</text>
<text x="465.2" y="42.3">2</text>
<text x="468.7" y="44.1">2</text>
<text x="63.1" y="51.2">8</text>
<text x="66.6" y="49.4">GPIO2</text>
<text x="66.6" y="52.9">GPIO3</text>
<text x="105.7" y="49.4">U0RXD</text>
<text x="106" y="52.9">U0TXD</text>
<text x="118.4" y="51.2">49</text>
<text x="328.3" y="51.2">5</text>
<text x="331.8" y="49.4">5</text>
<text x="535.6" y="52.4">USB_DN</text>
<text x="557" y="49.4">1</text>
<text x="557" y="52.9">2</text>
<text x="560.5" y="51.2">VBUS</text>
<text x="61.1" y="58.2">10</text>
<text x="63.1" y="54.7">9</text>
<text x="66.6" y="56.4">GPIO4</text>
<text x="66.6" y="60">GPIO5</text>
<text x="107.4" y="56.4">MTMS</text>
<text x="108.5" y="60">MTDI</text>
<text x="118.4" y="58.2">47</text>
<text x="118.4" y="54.7">48</text>
<text x="207.9" y="56.4">1</text>
<text x="224" y="56.4">2</text>
<text x="237.1" y="55.9">EN</text>
<text x="262.6" y="56.4">1</text>
<text x="278.7" y="56.4">2</text>
<text x="290" y="55.9">BOOT</text>
<text x="375.7" y="58.6">GND</text>
<text x="391.8" y="58.2">1</text>
<text x="395.3" y="56.4">1 SERVO_RX</text>
<text x="395.3" y="60">2 SERVO_TX</text>
<text x="536.1" y="55.9">USB_DP</text>
<text x="557" y="56.4">3</text>
<text x="560.5" y="54.7">D-</text>
<text x="560.5" y="58.2">D+</text>
<text x="47" y="61.2">SHUTOFF11</text>
<text x="57.2" y="64.7">CS12</text>
<text x="66.6" y="63.5">GPIO6</text>
<text x="118.4" y="65.3">45</text>
<text x="379.2" y="62.1">TX</text>
<text x="379.2" y="65.6">RX</text>
<text x="391.8" y="61.7">2</text>
<text x="391.8" y="65.3">3</text>
<text x="395.3" y="63.5">3</text>
<text x="46.5" y="71.8">RS232_RX14</text>
<text x="61.1" y="68.8">13</text>
<text x="66.6" y="67">GPIO7</text>
<text x="66.6" y="70.6">GPIO8</text>
<text x="107.3" y="67">MTDO</text>
<text x="107.8" y="70.6">MTCK</text>
<text x="118.4" y="68.8">44</text>
<text x="328.1" y="69.1">LoadCell</text>
<text x="46.6" y="75.3">RS232_TX15</text>
<text x="66.6" y="74.1">GPIO9</text>
<text x="66.6" y="77.6">GPIO10</text>
<text x="104.6" y="77.6">GPIO37</text>
<text x="104.6" y="74.1">GPIO38</text>
<text x="118.4" y="75.8">42DIR</text>
<text x="118.4" y="72.3">43STEP</text>
<text x="61.1" y="79.4">16</text>
<text x="61.1" y="82.9">17</text>
<text x="66.6" y="81.1">GPIO11</text>
<text x="104.6" y="81.1">GPIO36</text>
<text x="118.4" y="82.9">40</text>
<text x="118.4" y="79.4">41</text>
<text x="190.5" y="81.5">Servo Serial Level Shifters</text>
<text x="310.4" y="81.5">Voltage Reference</text>
<text x="416.3" y="81.5">1A 3v3 LDO</text>
<text x="61.1" y="86.4">18</text>
<text x="61.1" y="90">19</text>
<text x="66.6" y="84.7">GPIO12</text>
<text x="66.6" y="88.2">GPIO13</text>
<text x="104.6" y="88.2">GPIO34</text>
<text x="104.6" y="84.7">GPIO35</text>
<text x="118.4" y="90">38</text>
<text x="118.4" y="86.4">39</text>
<text x="66.6" y="91.7">GPIO14</text>
<text x="101.3" y="95.2">SPICLK_P</text>
<text x="104.6" y="91.7">GPIO33</text>
<text x="118.4" y="93.5">37</text>
<text x="52.1" y="96.5">DRDY21</text>
<text x="53" y="100">SCLK22</text>
<text x="66.6" y="98.8">XTAL_32K_P</text>
<text x="100.9" y="98.8">SPICLK_N</text>
<text x="118.4" y="97">36</text>
<text x="456.9" y="102">TAB</text>
<text x="465.7" y="100.5">4</text>
<text x="52.2" y="107.1">DOUT24</text>
<text x="55.4" y="103.5">DIN23</text>
<text x="66.6" y="102.3">XTAL_32K_N</text>
<text x="66.6" y="105.8">GPIO17</text>
<text x="109" y="105.8">SPIQ</text>
<text x="118.4" y="107.6">33SPICLK</text>
<text x="118.4" y="104.1">34SPIQ</text>
<text x="332.9" y="102.3">1</text>
<text x="332.9" y="105.8">2</text>
<text x="336.4" y="104.1">DNC</text>
<text x="336.4" y="107.6">VIN</text>
<text x="358.5" y="104.1">DNC</text>
<text x="361" y="107.6">NC</text>
<text x="367.1" y="105.8">7</text>
<text x="367.1" y="102.3">8</text>
<text x="439" y="104.1">3</text>
<text x="443.4" y="105.5">In</text>
<text x="454.4" y="107.2" transform="rotate(-90 454.4 107.2)">GND</text>
<text x="457.4" y="105.5">Out</text>
<text x="465.7" y="104.1">2</text>
<text x="48.7" y="110.6">USB_DN25</text>
<text x="66.6" y="109.4">GPIO18</text>
<text x="66.6" y="112.9">GPIO19</text>
<text x="105.1" y="112.9">SPICS0</text>
<text x="105.3" y="109.4">SPICLK</text>
<text x="118.4" y="111.1">32SPICS0</text>
<text x="332.9" y="109.4">3</text>
<text x="336.4" y="111.1">TEMP</text>
<text x="356.6" y="111.1">VOUT</text>
<text x="367.1" y="112.9">5</text>
<text x="367.1" y="109.4">6</text>
<text x="453" y="111.7" transform="rotate(-90 453 111.7)">1</text>
<text x="49.3" y="114.1">USB_DP26</text>
<text x="61.1" y="118.2">27</text>
<text x="66.6" y="116.4">GPIO20</text>
<text x="66.6" y="119.9">GPIO21</text>
<text x="106.4" y="116.4">SPIWP</text>
<text x="106.6" y="119.9">SPIHD</text>
<text x="118.4" y="118.2">30SPIHD</text>
<text x="118.4" y="114.7">31SPIWP</text>
<text x="191.1" y="119.4">RS232_RX</text>
<text x="231.8" y="119.4">SERVO_RX</text>
<text x="251.2" y="119.4">RS232_TX</text>
<text x="291.7" y="119.4">SERVO_TX</text>
<text x="351.4" y="114.7">TRIM/NR</text>
<text x="61.1" y="121.7">28</text>
<text x="66.6" y="123.5">SPICS1</text>
<text x="92.8" y="124.9" transform="rotate(-90 92.8 124.9)">EP</text>
<text x="102.4" y="123.5">VDD_SPI</text>
<text x="118.4" y="121.7">29VDD_SPI</text>
<text x="91.4" y="129.6" transform="rotate(-90 91.4 129.6)">57</text>
<text x="509.8" y="130.9">Emergency Shutoff</text>
<text x="523.2" y="145.9">SHUTOFF 2</text>
<text x="539.3" y="149.9">1</text>
<text x="542.8" y="148.2">2</text>
<text x="8.8" y="152">SPI Flash</text>
<text x="119.9" y="152">ESP32 Clock</text>
<text x="197.6" y="152">High Precision ADC</text>
<text x="542.8" y="151.7">1</text>
<text x="15.8" y="172.3">SPICS0</text>
<text x="27.8" y="172.9">1</text>
<text x="158.7" y="171.1">3</text>
<text x="170" y="170.6">XATL_P</text>
<text x="509.8" y="169.7">Configuration Switches</text>
<text x="16.5" y="179.4">SPIWP 3</text>
<text x="18.9" y="175.9">SPIQ 2</text>
<text x="31.3" y="174.6">CS#</text>
<text x="31.3" y="178.2">DO(IO1)</text>
<text x="59.1" y="178.2">HOLD#orRESET#(IO3)</text>
<text x="97.2" y="179.9">6 SPICLK</text>
<text x="97.2" y="176.4">7 SPIHD</text>
<text x="121.4" y="177.6">XATL_N</text>
<text x="142.6" y="178.2">1</text>
<text x="529.6" y="179.4">CFG2</text>
<text x="31.3" y="181.7">WP#(IO2)</text>
<text x="83.2" y="185.2">DI(IO0)</text>
<text x="89.5" y="181.7">CLK</text>
<text x="97.2" y="183.4">5 SPID</text>
<text x="340" y="183.4">D1</text>
<text x="345.9" y="185.2">19</text>
<text x="345.9" y="181.7">20</text>
<text x="529.6" y="182.9">CFG1</text>
<text x="274.7" y="188.2">VREFN 3</text>
<text x="275.2" y="191.7">VREFP 4</text>
<text x="290.6" y="190.5">VREFN</text>
<text x="325.6" y="187">D0/CLKOUT</text>
<text x="336.1" y="190.5">SCLK</text>
<text x="345.9" y="188.7">18</text>
<text x="381.7" y="186.4">SCLK</text>
<text x="381.7" y="190">DIN</text>
<text x="287.1" y="195.8">5</text>
<text x="290.6" y="194">VREFP</text>
<text x="290.6" y="197.6">AINCOM</text>
<text x="335.2" y="197.6">DOUT</text>
<text x="338.3" y="194">DIN</text>
<text x="345.9" y="195.8">16DOUT</text>
<text x="345.9" y="192.3">17</text>
<text x="287.1" y="199.3">6</text>
<text x="287.1" y="202.8">7</text>
<text x="290.6" y="201.1">AIN0</text>
<text x="332.8" y="201.1">DRDY#</text>
<text x="345.9" y="202.8">14</text>
<text x="345.9" y="199.3">15DRDY</text>
<text x="381.7" y="202.3">CS</text>
<text x="509.8" y="203.2">Antenna socket</text>
<text x="202" y="204.1">AIN0</text>
<text x="287.1" y="206.4">8</text>
<text x="287.1" y="209.9">9</text>
<text x="290.6" y="204.6">AIN1</text>
<text x="290.6" y="208.1">SYNC#/PDWN#</text>
<text x="324.4" y="208.1">XTAL1CLKIN</text>
<text x="337.4" y="204.6">CS#</text>
<text x="345.9" y="209.9">12</text>
<text x="345.9" y="206.4">13</text>
<text x="8.8" y="212">VREF Filter</text>
<text x="202" y="212.9">AIN1</text>
<text x="290.6" y="211.7">RESET#</text>
<text x="334.3" y="211.7">XTAL2</text>
<text x="513.5" y="214.7">LNA_IN</text>
<text x="572.8" y="215.2">1</text>
<text x="576.3" y="217">SIG</text>
<text x="178.9" y="241.1">VREFP</text>
<text x="178.9" y="262.3">VREFN</text>
</g>
<g font-size="3.2" fill="#000080">
<text x="89.8" y="21.9">ESP32-S3</text>
<text x="89.8" y="18.4">U1</text>
<text x="377.4" y="21.9">B4B-XH-A-G</text>
<text x="391.6" y="18.4">H2</text>
<text x="327.9" y="27.3">H1</text>
<text x="147.6" y="35">C22</text>
<text x="167.6" y="35">C23</text>
<text x="315.3" y="30.9">XH-2.54-5P</text>
<text x="449.5" y="35.3">1N5819WS</text>
<text x="449.5" y="32.1">D1</text>
<text x="469.1" y="34.6">B2B-XH-AM (LF)(SN)</text>
<text x="469.1" y="31.4">H4</text>
<text x="541.2" y="35.6">D2</text>
<text x="35.3" y="41.7">100nF</text>
<text x="35.3" y="38.5">C21</text>
<text x="144.5" y="38.2">100nF</text>
<text x="167.6" y="38.2">1uF</text>
<text x="541.2" y="38.8">1N5819WS</text>
<text x="560.1" y="41.3">USB1</text>
<text x="238.5" y="47.3">R12</text>
<text x="291.4" y="47.3">R13</text>
<text x="560.1" y="44.7">USB-B12-BRW</text>
<text x="213.8" y="52">SKRKAEE020</text>
<text x="213.8" y="48.5">RESET</text>
<text x="238.5" y="50.6">10k</text>
<text x="268.5" y="52">SKRKAEE020</text>
<text x="268.5" y="48.5">BOOT</text>
<text x="291.4" y="50.6">10k</text>
<text x="363.2" y="51.9">B3B-XH-AM-(LF)(SN)</text>
<text x="389.8" y="48.4">H3</text>
<text x="160.5" y="70.3">C24</text>
<text x="160.5" y="73.5">100nF</text>
<text x="349.1" y="94.3">U4</text>
<text x="442.7" y="95.6">AMS1117-3.3</text>
<text x="442.7" y="92.1">U3</text>
<text x="349.1" y="97.7">REF5025AIDR</text>
<text x="37" y="105.2">100nF</text>
<text x="37" y="102">C20</text>
<text x="322.8" y="107.3">C8</text>
<text x="196" y="112.3">10k</text>
<text x="198.4" y="109.1">R10</text>
<text x="233.2" y="112.6">R11</text>
<text x="255.9" y="112.3">10k</text>
<text x="260.2" y="109.1">R8</text>
<text x="293.2" y="112.6">R9</text>
<text x="322.8" y="110.5">1uF</text>
<text x="153.5" y="118">10pF</text>
<text x="153.5" y="114.5">C25</text>
<text x="233.2" y="115.8">10k</text>
<text x="293.2" y="115.8">10k</text>
<text x="422.8" y="119.7">C14</text>
<text x="442.7" y="119.7">C11</text>
<text x="458.1" y="119.7">C15</text>
<text x="478" y="119.7">C17</text>
<text x="373.9" y="124.6">1uF</text>
<text x="373.9" y="121.4">C16</text>
<text x="389.8" y="124.6">1uF</text>
<text x="389.8" y="121.4">C18</text>
<text x="402.2" y="125">10uF</text>
<text x="402.2" y="121.5">C30</text>
<text x="421.4" y="122.9">10uF</text>
<text x="442.7" y="122.9">100nF</text>
<text x="454.9" y="122.9">100nF</text>
<text x="478" y="122.9">10uF</text>
<text x="137.6" y="130.3">C19</text>
<text x="216.8" y="131.8">BSS138BK</text>
<text x="216.8" y="128.2">U6</text>
<text x="276.8" y="131.8">BSS138BK</text>
<text x="276.8" y="128.2">U5</text>
<text x="137.6" y="133.4">100nF</text>
<text x="541" y="157.7">XH-2P-2.54</text>
<text x="541" y="161.2">H6</text>
<text x="61.6" y="164.8">U8</text>
<text x="150" y="166.7">40MHz</text>
<text x="150" y="163.2">X1</text>
<text x="61.6" y="168.3">W25Q128JVSIQ</text>
<text x="315.6" y="173.1">U2</text>
<text x="548.9" y="171.9">SW1</text>
<text x="250.3" y="179.3">100nF</text>
<text x="255.2" y="176.1">C2</text>
<text x="275.2" y="179.3">10uF</text>
<text x="275.2" y="176.1">C1</text>
<text x="315.6" y="176.7">ADS1255IDB</text>
<text x="548.9" y="175.3">DSHP02TSGET</text>
<text x="124.7" y="184.9">C26</text>
<text x="172.9" y="184.9">C27</text>
<text x="371.8" y="184.9">100</text>
<text x="371.8" y="181.7">R5</text>
<text x="123.3" y="188.5">20pF</text>
<text x="172.9" y="188.5">20pF</text>
<text x="371.8" y="195.8">100</text>
<text x="214.9" y="202.1">301</text>
<text x="214.9" y="199">R3</text>
<text x="371.8" y="199">R6</text>
<text x="238.1" y="207.9">C10</text>
<text x="255.8" y="209.3">100pF</text>
<text x="255.8" y="206.1">C9</text>
<text x="371.8" y="208.1">100</text>
<text x="538.2" y="209.5">L1</text>
<text x="574" y="209.7">BWIPX-1-001E</text>
<text x="574" y="206.2">RF1</text>
<text x="238.1" y="211.1">100nF</text>
<text x="371.8" y="211.3">R7</text>
<text x="388.1" y="215.2">30pF</text>
<text x="388.1" y="211.7">C12</text>
<text x="538.2" y="213">1.8nH</text>
<text x="214.9" y="219.1">301</text>
<text x="214.9" y="222.3">R4</text>
<text x="536.2" y="227.3">1.5pF</text>
<text x="536.2" y="223.7">C29</text>
<text x="557.4" y="227.3">1.2pF</text>
<text x="557.4" y="223.7">C28</text>
<text x="252.1" y="232.2">100nF</text>
<text x="257" y="229">C6</text>
<text x="282.2" y="232.3">10uF</text>
<text x="282.2" y="229">C7</text>
<text x="380.6" y="230.8">X2</text>
<text x="128.4" y="239.5">49.9</text>
<text x="128.4" y="236.3">R2</text>
<text x="380.6" y="234.4">7.68MHz</text>
<text x="388.1" y="246.6">30pF</text>
<text x="388.1" y="250.1">C13</text>
<text x="128.4" y="257.5">R1</text>
<text x="144.6" y="257.3">47uF</text>
<text x="144.6" y="253.8">C3</text>
<text x="158.7" y="256.9">100nF</text>
<text x="158.7" y="253.7">C4</text>
<text x="174.6" y="256.9">100pF</text>
<text x="174.6" y="253.7">C5</text>
<text x="128.4" y="260.7">49.9</text>
</g>
<g font-size="3.2" fill="#f00">
<text x="63.1" y="30">2</text>
<text x="107.7" y="28.2">VDDA</text>
<text x="118.4" y="30">55</text>
<text x="118.4" y="26.5">56</text>
<text x="63.1" y="33.5">3</text>
<text x="66.6" y="31.8">VDD3P3</text>
<text x="66.6" y="35.3">VDD3P3</text>
<text x="107.7" y="31.8">VDDA</text>
<text x="95.4" y="63.5">VDD3P3_CPU</text>
<text x="118.4" y="61.7">46</text>
<text x="61.1" y="93.5">20</text>
<text x="66.6" y="95.2">VDD3P3_RTC</text>
<text x="118.4" y="100.5">35SPID</text>
<text x="109" y="102.3">SPID</text>
<text x="97.2" y="172.9">8 VDD_SPI</text>
<text x="89.1" y="174.6">VCC</text>
<text x="287.1" y="181.7">1</text>
<text x="290.6" y="183.4">AVDD</text>
<text x="285.1" y="213.4">10</text>
<text x="290.6" y="215.2">DVDD</text>
</g>
<g font-size="3.2">
<text x="557" y="60">4</text>
<text x="557" y="63.5">5</text>
<text x="560.5" y="61.7">GND</text>
<text x="560.5" y="65.3">GND</text>
<text x="557" y="67">6</text>
<text x="560.5" y="68.8">GND</text>
<text x="332.9" y="112.9">4</text>
<text x="336.4" y="114.7">GND</text>
<text x="142.6" y="171.1">4</text>
<text x="158.7" y="178.2">2</text>
<text x="541.3" y="179.9">1</text>
<text x="560.9" y="179.9">4</text>
<text x="27.8" y="183.4">4</text>
<text x="31.3" y="185.2">GND</text>
<text x="287.1" y="185.2">2</text>
<text x="541.3" y="183.4">2</text>
<text x="560.9" y="183.4">3</text>
<text x="290.6" y="187">AGND</text>
<text x="334.7" y="215.2">DGND</text>
<text x="345.9" y="213.4">11</text>
<text x="572.8" y="218.7">2</text>
<text x="576.3" y="220.5">GND</text>
<text x="584.1" y="218.7">GND</text>
<text x="592.8" y="217">3</text>
<text x="377.1" y="224.7" transform="rotate(-90 377.1 224.7)">2</text>
<text x="377.1" y="236.6" transform="rotate(-90 377.1 236.6)">1</text>
</g>
</svg>
